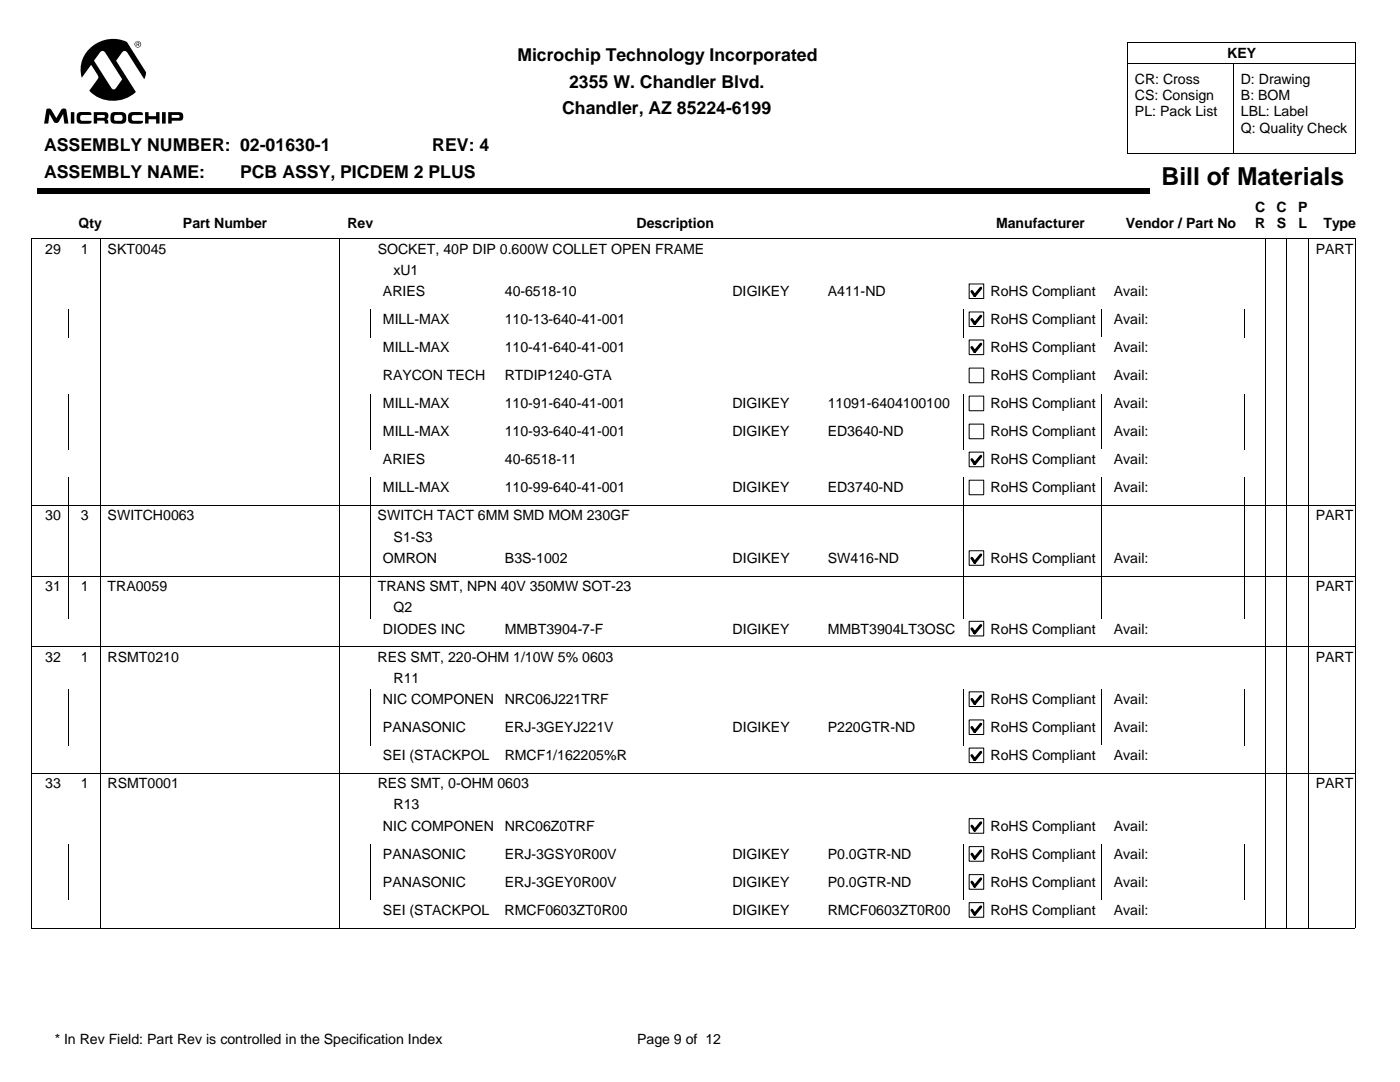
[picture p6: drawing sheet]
<svg xmlns="http://www.w3.org/2000/svg" width="279mm" height="216mm" viewBox="0 0 279 216" stroke-linecap="round" stroke-linejoin="round" font-family="sans-serif">
<g fill="#000">
<path d="M7.4 37.6h222v1.1h-222z"/>
<path d="M26.8 8.8a.7 .7 0 0 1 1.4 0 .7 .7 0 0 1-1.4 0zM33.6 22.4h2.1a.87 .87 0 0 1 .9 .7 .87 .87 0 0 1-.7 1h-1.6v.6h-.7zM32.3 22.4h.8v2.3h-.8zM18.1 9.5a6.7 6.7 0 0 1 7.2-1.1l3.8 6-.3 1.4-3.3-5.2a.63 .63 0 0 0-.6-.4 .63 .63 0 0 0-.6 .4l-1.1 1.5 3.9 6.3a6.7 6.7 0 0 1-9.3-.3l1.7-2.4 .1-.3-1.4-2.5-1.9 2.6a5.8 5.8 0 0 1 1.8-6zM29 22.4h.7v.8h1.5v-.8h.6v2.3h-.6v-.9h-1.5v.9h-.7zM25.8 22.6a3.7 3.7 0 0 1 2.4-.2l.2 .1 .1 .5h-1.8a.6 .6 0 0 0-.4 .5 .6 .6 0 0 0 .4 .6h1.8l-.1 .5-1 .1a2.11 2.11 0 0 1-1.7-.4 2.22 2.22 0 0 1 .1-1.7zM22.3 22.5l.7-.1a2.94 2.94 0 0 1 2 .2l.2 .3a1.42 1.42 0 0 1-.6 1.7l-.8 .1a1.77 1.77 0 0 1-1.6-.4 1.9 1.9 0 0 1 .1-1.8zM18.7 22.4h2.4a.77 .77 0 0 1 .5 .6 .77 .77 0 0 1-.3 .8 .7 .7 0 0 1 .3 .9h-.7l-.1-.5-.2-.1h-1.2v.6h-.7zM15.5 22.6a4 4 0 0 1 2.4-.2l.3 .1v.4h-1.8a.6 .6 0 0 0-.4 .6 .6 .6 0 0 0 .4 .6h1.9l-.2 .5-1.8 .1a.77 .77 0 0 1-1-.8v-1zM14.1 22.4h.7v2.3h-.7zM9.4 21.7h.5l.3 .1 1 1.8 1-1.7a.61 .61 0 0 1 1.1 .1l.4 2.7h-.9l-.2-1.9-.9 1.5-.3 .2-.6-.1-.9-1.6-.3 1.9h-.8zM26.9 8.8a.58 .58 0 0 0 1.1 0 .58 .58 0 0 0-1.1 0zM34.3 22.9v.6h1.4a.31 .31 0 0 0 .1-.3 .31 .31 0 0 0-.2-.3zM20 10.4l-1.2 1.7 3.3 5.3a.58 .58 0 0 0 .5 .4 .58 .58 0 0 0 .6-.3l1.2-1.7-3.5-5.4-.5-.2zM23 23l-.2 .2v.8l1.3 .1a.63 .63 0 0 0 .4-.6 .63 .63 0 0 0-.5-.6zM19.4 22.9v.6h1.3a.29 .29 0 0 0 .2-.3 .29 .29 0 0 0-.3-.3zM27.3 8.4l.5 .1v.2l-.2 .2 .3 .3h-.2l-.2-.3h-.1v.3h-.1zM27.4 8.5v.3l.3-.1v-.1z"/>
</g>
<path d="M225.1 12.7h45.5M225.1 8.5h45.5v22.2h-45.5M225.1 8.5v22.2M246.3 12.7v18M20.1 47.6v8.5M67.7 47.6v8.5M252.6 47.6v8.5M256.8 47.6v8.5M261.1 47.6v8.5M270.4 47.7l-264-.1v8.5M270.6 47.6v8.5" fill="none" stroke="#000" stroke-width=".2"/>
<path d="M193.4 56.7h2.9v2.9h-2.9z" fill="#fff"/>
<path d="M193.4 56.7h2.9v2.9h-2.9z" fill="none" stroke="#000" stroke-width=".2"/>
<path d="M195.7 57.5l-1.2 1.5-.5-.9" fill="none" stroke="#000" stroke-width=".56"/>
<path d="M197.4 56.1h22.4v4h-22.4z" fill="#fff"/>
<path d="M6.4 56.1v5.6M20.1 56.1v5.6M67.7 56.1v5.6M252.6 56.1v5.6M256.8 56.1v5.6M261.1 56.1v5.6M270.6 56.1v5.6" fill="none" stroke="#000" stroke-width=".2"/>
<path d="M193.4 62.3h2.9v2.9h-2.9z" fill="#fff"/>
<path d="M193.4 62.3h2.9v2.9h-2.9z" fill="none" stroke="#000" stroke-width=".2"/>
<path d="M195.7 63.1l-1.2 1.5-.5-.9" fill="none" stroke="#000" stroke-width=".56"/>
<path d="M197.4 61.7h22.4v4h-22.4z" fill="#fff"/>
<path d="M6.4 61.7v5.6M13.7 61.7v5.6M20.1 61.7v5.6M67.7 61.7v5.6M74 61.7v5.6M192.4 61.7v5.6M219.8 61.7v5.6M248.4 61.7v5.6M252.6 61.7v5.6M256.8 61.7v5.6M261.1 61.7v5.6M270.6 61.7v5.6" fill="none" stroke="#000" stroke-width=".2"/>
<path d="M193.4 67.9h2.9v2.9h-2.9z" fill="#fff"/>
<path d="M193.4 67.8h2.9v3h-2.9z" fill="none" stroke="#000" stroke-width=".2"/>
<path d="M195.7 68.7l-1.2 1.5-.5-.9" fill="none" stroke="#000" stroke-width=".56"/>
<path d="M197.4 67.3h22.4v4h-22.4z" fill="#fff"/>
<path d="M6.4 67.3v5.6M20.1 67.3v5.6M67.7 67.3v5.6M252.6 67.3v5.6M256.8 67.3v5.6M261.1 67.3v5.6M270.6 67.3v5.6" fill="none" stroke="#000" stroke-width=".2"/>
<path d="M193.4 73.5h2.9v2.9h-2.9z" fill="#fff"/>
<path d="M193.4 73.4h2.9v3h-2.9z" fill="none" stroke="#000" stroke-width=".2"/>
<path d="M197.4 72.9h22.4v4h-22.4z" fill="#fff"/>
<path d="M6.4 72.9v5.6M20.1 72.9v5.6M67.7 72.9v5.6M252.6 72.9v5.6M256.8 72.9v5.6M261.1 72.9v5.6M270.6 72.9v5.6" fill="none" stroke="#000" stroke-width=".2"/>
<path d="M193.4 79.1h2.9v2.9h-2.9z" fill="#fff"/>
<path d="M193.4 79h2.9v3h-2.9z" fill="none" stroke="#000" stroke-width=".2"/>
<path d="M197.4 78.5h22.4v4h-22.4z" fill="#fff"/>
<path d="M6.4 78.5v5.6M13.7 78.5v5.6M20.1 78.5v5.6M67.7 78.5v5.6M74 78.5v5.6M192.4 78.5v5.6M219.8 78.5v5.6M248.4 78.5v5.6M252.6 78.5v5.6M256.8 78.5v5.6M261.1 78.5v5.6M270.6 78.5v5.6" fill="none" stroke="#000" stroke-width=".2"/>
<path d="M193.4 84.6h2.9v2.9h-2.9z" fill="#fff"/>
<path d="M193.4 84.6h2.9v2.9h-2.9z" fill="none" stroke="#000" stroke-width=".2"/>
<path d="M197.4 84.1h22.4v4h-22.4z" fill="#fff"/>
<path d="M6.4 84.1v5.6M13.7 84.1v5.6M20.1 84.1v5.6M67.7 84.1v5.6M74 84.1v5.6M192.4 84.1v5.6M219.8 84.1v5.6M248.4 84.1v5.6M252.6 84.1v5.6M256.8 84.1v5.6M261.1 84.1v5.6M270.6 84.1v5.6" fill="none" stroke="#000" stroke-width=".2"/>
<path d="M193.4 90.2h2.9v2.9h-2.9z" fill="#fff"/>
<path d="M193.4 90.2h2.9v2.9h-2.9z" fill="none" stroke="#000" stroke-width=".2"/>
<path d="M195.7 91l-1.2 1.5-.5-.8" fill="none" stroke="#000" stroke-width=".56"/>
<path d="M197.4 89.7h22.4v4h-22.4z" fill="#fff"/>
<path d="M6.4 89.7v5.6M20.1 89.7v5.6M67.7 89.7v5.6M252.6 89.7v5.6M256.8 89.7v5.6M261.1 89.7v5.6M270.6 89.7v5.6" fill="none" stroke="#000" stroke-width=".2"/>
<path d="M193.4 95.8h2.9v2.9h-2.9z" fill="#fff"/>
<path d="M193.4 95.8h2.9v2.9h-2.9z" fill="none" stroke="#000" stroke-width=".2"/>
<path d="M197.4 95.3h22.4v4h-22.4z" fill="#fff"/>
<g fill="none" stroke="#000" stroke-width=".2">
<path d="M6.4 95.3v14M13.7 95.3v14M20.1 95.3v14M67.7 95.3v14M74 95.3v14M192.4 95.3v14M219.8 95.3v14M248.4 95.3v14M252.6 95.3v14M256.8 95.3v14M261.1 95.3v14M270.6 95.3v14"/>
<path d="M6.3 100.9h264.1"/>
</g>
<path d="M193.4 109.9h2.9v2.9h-2.9z" fill="#fff"/>
<path d="M193.4 109.9h2.9v2.9h-2.9z" fill="none" stroke="#000" stroke-width=".2"/>
<path d="M195.7 110.7l-1.2 1.5-.5-.8" fill="none" stroke="#000" stroke-width=".56"/>
<path d="M197.4 109.3h22.4v4h-22.4z" fill="#fff"/>
<g fill="none" stroke="#000" stroke-width=".2">
<path d="M6.3 115h264.1M6.4 109.3v14.1M13.7 109.3v14.1M20.1 109.3v14.1M67.7 109.3v14.1M74 109.3v14.1M192.4 109.3v14.1M219.8 109.3v14.1M248.4 109.3v14.1M252.6 109.3v14.1M256.8 109.3v14.1M261.1 109.3v14.1"/>
<path d="M270.6 109.3v14.1"/>
</g>
<path d="M193.4 124h2.9v2.9h-2.9z" fill="#fff"/>
<path d="M193.4 124h2.9v2.9h-2.9z" fill="none" stroke="#000" stroke-width=".2"/>
<path d="M195.7 124.8l-1.2 1.5-.5-.8" fill="none" stroke="#000" stroke-width=".56"/>
<path d="M197.4 123.4h22.4v4h-22.4z" fill="#fff"/>
<path d="M6.3 129h264.1M6.3 129.1h264.1M6.4 123.4v14.1M20.1 123.4v14.1M67.7 123.4v14.1M252.6 123.4v14.1M256.8 123.4v14.1M261.1 123.4v14.1M270.6 123.4v14.1" fill="none" stroke="#000" stroke-width=".2"/>
<path d="M193.4 138.1h2.9v2.9h-2.9z" fill="#fff"/>
<path d="M193.4 138h2.9v3h-2.9z" fill="none" stroke="#000" stroke-width=".2"/>
<path d="M195.7 138.9l-1.2 1.5-.5-.9" fill="none" stroke="#000" stroke-width=".56"/>
<path d="M197.4 137.5h22.4v4h-22.4z" fill="#fff"/>
<path d="M6.4 137.5v5.6M13.7 137.5v5.6M20.1 137.5v5.6M67.7 137.5v5.6M74 137.5v5.6M192.4 137.5v5.6M219.8 137.5v5.6M248.4 137.5v5.6M252.6 137.5v5.6M256.8 137.5v5.6M261.1 137.5v5.6M270.6 137.5v5.6" fill="none" stroke="#000" stroke-width=".2"/>
<path d="M193.4 143.7h2.9v2.9h-2.9z" fill="#fff"/>
<path d="M193.4 143.7h2.9v2.9h-2.9z" fill="none" stroke="#000" stroke-width=".2"/>
<path d="M195.7 144.5l-1.2 1.5-.5-.9" fill="none" stroke="#000" stroke-width=".56"/>
<path d="M197.4 143.1h22.4v4h-22.4z" fill="#fff"/>
<path d="M6.4 143.1v5.6M13.7 143.1v5.6M20.1 143.1v5.6M67.7 143.1v5.6M74 143.1v5.6M192.4 143.1v5.6M219.8 143.1v5.6M248.4 143.1v5.6M252.6 143.1v5.6M256.8 143.1v5.6M261.1 143.1v5.6M270.6 143.1v5.6" fill="none" stroke="#000" stroke-width=".2"/>
<path d="M193.4 149.3h2.9v2.9h-2.9z" fill="#fff"/>
<path d="M193.4 149.3h2.9v2.9h-2.9z" fill="none" stroke="#000" stroke-width=".2"/>
<path d="M195.7 150.1l-1.2 1.5-.5-.9" fill="none" stroke="#000" stroke-width=".56"/>
<path d="M197.4 148.7h22.4v4h-22.4z" fill="#fff"/>
<path d="M6.3 154.3h264.1M6.4 148.7v14.1M20.1 148.7v14.1M67.7 148.7v14.1M252.6 148.7v14.1M256.8 148.7v14.1M261.1 148.7v14.1M270.6 148.7v14.1" fill="none" stroke="#000" stroke-width=".2"/>
<path d="M193.4 163.4h2.9v2.9h-2.9z" fill="#fff"/>
<path d="M193.4 163.3h2.9v3h-2.9z" fill="none" stroke="#000" stroke-width=".2"/>
<path d="M195.7 164.2l-1.2 1.5-.5-.9" fill="none" stroke="#000" stroke-width=".56"/>
<path d="M197.4 162.8h22.4v4h-22.4z" fill="#fff"/>
<path d="M6.4 162.8v5.6M20.1 162.8v5.6M67.7 162.8v5.6M252.6 162.8v5.6M256.8 162.8v5.6M261.1 162.8v5.6M270.6 162.8v5.6" fill="none" stroke="#000" stroke-width=".2"/>
<path d="M193.4 169h2.9v2.9h-2.9z" fill="#fff"/>
<path d="M193.4 168.9h2.9v3h-2.9z" fill="none" stroke="#000" stroke-width=".2"/>
<path d="M195.7 169.8l-1.2 1.5-.5-.9" fill="none" stroke="#000" stroke-width=".56"/>
<path d="M197.4 168.4h22.4v4h-22.4z" fill="#fff"/>
<path d="M6.4 168.4v5.6M13.7 168.4v5.6M20.1 168.4v5.6M67.7 168.4v5.6M74 168.4v5.6M192.4 168.4v5.6M219.8 168.4v5.6M248.4 168.4v5.6M252.6 168.4v5.6M256.8 168.4v5.6M261.1 168.4v5.6M270.6 168.4v5.6" fill="none" stroke="#000" stroke-width=".2"/>
<path d="M193.4 174.5h2.9v2.9h-2.9z" fill="#fff"/>
<path d="M193.4 174.5h2.9v2.9h-2.9z" fill="none" stroke="#000" stroke-width=".2"/>
<path d="M195.7 175.3l-1.2 1.5-.5-.8" fill="none" stroke="#000" stroke-width=".56"/>
<path d="M197.4 174h22.4v4h-22.4z" fill="#fff"/>
<path d="M6.4 174v5.6M13.7 174v5.6M20.1 174v5.6M67.7 174v5.6M74 174v5.6M192.4 174v5.6M219.8 174v5.6M248.4 174v5.6M252.6 174v5.6M256.8 174v5.6M261.1 174v5.6M270.6 174v5.6" fill="none" stroke="#000" stroke-width=".2"/>
<path d="M193.4 180.1h2.9v2.9h-2.9z" fill="#fff"/>
<path d="M193.4 180.1h2.9v2.9h-2.9z" fill="none" stroke="#000" stroke-width=".2"/>
<path d="M195.7 180.9l-1.2 1.5-.5-.8" fill="none" stroke="#000" stroke-width=".56"/>
<path d="M197.4 179.6h22.4v4h-22.4z" fill="#fff"/>
<path d="M6.4 179.6v5.6M20.1 179.6v5.6M67.7 179.6v5.6M252.6 179.6v5.6M256.8 179.6v5.6M261.1 179.6v5.6M270.6 179.6v5.6M6.3 185.2h264.1" fill="none" stroke="#000" stroke-width=".2"/>
<text font-size="4.9" x="231.8" y="36.9">Bill of Materials</text>
<g font-size="3.5">
<text x="103.3" y="12.2">Microchip Technology Incorporated</text>
<text x="113.6" y="17.5">2355 W. Chandler Blvd.</text>
<text x="112.2" y="22.8">Chandler, AZ 85224-6199</text>
<text x="8.8" y="30.2">ASSEMBLY NUMBER: 02-01630-1</text>
<text x="8.8" y="35.5">ASSEMBLY NAME:</text>
<text x="47.9" y="35.5">PCB ASSY, PICDEM 2 PLUS</text>
<text x="86.3" y="30.2">REV: 4</text>
</g>
<g font-size="2.8">
<text x="244.9" y="11.5">KEY</text>
<text x="226.5" y="16.7">CR: Cross</text>
<text x="247.6" y="16.7">D: Drawing</text>
<text x="226.5" y="20">CS: Consign</text>
<text x="226.5" y="23.2">PL: Pack List</text>
<text x="247.6" y="20">B: BOM</text>
<text x="247.6" y="23.2">LBL: Label</text>
<text x="247.6" y="26.5">Q: Quality Check</text>
<text x="15.7" y="45.4">Qty</text>
<text x="36.5" y="45.4">Part Number</text>
<text x="69.3" y="45.4">Rev</text>
<text x="127" y="45.4">Description</text>
<text x="198.8" y="45.4">Manufacturer</text>
<text x="224.7" y="45.4">Vendor / Part No</text>
<text x="250.5" y="42.2">C</text>
<text x="250.5" y="45.6">R</text>
<text x="254.7" y="42.2">C</text>
<text x="254.8" y="45.6">S</text>
<text x="259.1" y="42.2">P</text>
<text x="259.1" y="45.6">L</text>
<text x="264.1" y="45.4">Type</text>
<text x="9" y="50.6">29</text>
<text x="16.2" y="50.6">1</text>
<text x="21.5" y="50.6">SKT0045</text>
<text x="75.4" y="50.6">SOCKET, 40P DIP 0.600W COLLET OPEN FRAME</text>
<text x="262.6" y="50.6">PART</text>
<text x="76.4" y="59.1">ARIES</text>
<text x="78.5" y="54.8">xU1</text>
<text x="100.7" y="59.1">40-6518-10</text>
<text x="146.2" y="59.1">DIGIKEY</text>
<text x="165.2" y="59.1">A411-ND</text>
<text x="197.7" y="59.1">RoHS Compliant</text>
<text x="222.3" y="59.1">Avail:</text>
<text x="76.4" y="64.7">MILL-MAX</text>
<text x="100.7" y="64.7">110-13-640-41-001</text>
<text x="197.7" y="64.7">RoHS Compliant</text>
<text x="222.3" y="64.7">Avail:</text>
<text x="76.4" y="70.3">MILL-MAX</text>
<text x="100.7" y="70.3">110-41-640-41-001</text>
<text x="197.7" y="70.3">RoHS Compliant</text>
<text x="222.3" y="70.3">Avail:</text>
<text x="76.4" y="75.9">RAYCON TECH</text>
<text x="100.7" y="75.9">RTDIP1240-GTA</text>
<text x="197.7" y="75.9">RoHS Compliant</text>
<text x="222.3" y="75.9">Avail:</text>
<text x="76.4" y="81.5">MILL-MAX</text>
<text x="100.7" y="81.5">110-91-640-41-001</text>
<text x="146.2" y="81.5">DIGIKEY</text>
<text x="165.2" y="81.5">11091-6404100100</text>
<text x="197.7" y="81.5">RoHS Compliant</text>
<text x="222.3" y="81.5">Avail:</text>
<text x="76.4" y="87.1">MILL-MAX</text>
<text x="100.7" y="87.1">110-93-640-41-001</text>
<text x="146.2" y="87.1">DIGIKEY</text>
<text x="165.2" y="87.1">ED3640-ND</text>
<text x="197.7" y="87.1">RoHS Compliant</text>
<text x="222.3" y="87.1">Avail:</text>
<text x="76.4" y="92.6">ARIES</text>
<text x="100.7" y="92.6">40-6518-11</text>
<text x="197.7" y="92.6">RoHS Compliant</text>
<text x="222.3" y="92.6">Avail:</text>
<text x="76.4" y="98.2">MILL-MAX</text>
<text x="100.7" y="98.2">110-99-640-41-001</text>
<text x="146.2" y="98.2">DIGIKEY</text>
<text x="165.2" y="98.2">ED3740-ND</text>
<text x="197.7" y="98.2">RoHS Compliant</text>
<text x="222.3" y="98.2">Avail:</text>
<text x="9" y="103.8">30</text>
<text x="16.2" y="103.8">3</text>
<text x="21.5" y="103.8">SWITCH0063</text>
<text x="75.4" y="103.8">SWITCH TACT 6MM SMD MOM 230GF</text>
<text x="262.6" y="103.8">PART</text>
<text x="76.4" y="112.3">OMRON</text>
<text x="78.5" y="108.1">S1-S3</text>
<text x="100.8" y="112.3">B3S-1002</text>
<text x="146.2" y="112.3">DIGIKEY</text>
<text x="165.2" y="112.3">SW416-ND</text>
<text x="197.7" y="112.3">RoHS Compliant</text>
<text x="222.3" y="112.3">Avail:</text>
<text x="9" y="117.9">31</text>
<text x="16.2" y="117.9">1</text>
<text x="21.5" y="117.9">TRA0059</text>
<text x="75.4" y="117.9">TRANS SMT, NPN 40V 350MW SOT-23</text>
<text x="262.6" y="117.9">PART</text>
<text x="78.5" y="122.2">Q2</text>
<text x="76.4" y="126.4">DIODES INC</text>
<text x="100.7" y="126.4">MMBT3904-7-F</text>
<text x="146.2" y="126.4">DIGIKEY</text>
<text x="165.2" y="126.4">MMBT3904LT3OSC</text>
<text x="197.7" y="126.4">RoHS Compliant</text>
<text x="222.3" y="126.4">Avail:</text>
<text x="9" y="132">32</text>
<text x="16.2" y="132">1</text>
<text x="21.5" y="132">RSMT0210</text>
<text x="75.4" y="132">RES SMT, 220-OHM 1/10W 5% 0603</text>
<text x="78.5" y="136.2">R11</text>
<text x="262.6" y="132">PART</text>
<text x="76.4" y="140.5">NIC COMPONEN</text>
<text x="100.7" y="140.5">NRC06J221TRF</text>
<text x="197.7" y="140.5">RoHS Compliant</text>
<text x="222.3" y="140.5">Avail:</text>
<text x="76.4" y="146.1">PANASONIC</text>
<text x="100.7" y="146.1">ERJ-3GEYJ221V</text>
<text x="146.2" y="146.1">DIGIKEY</text>
<text x="165.2" y="146.1">P220GTR-ND</text>
<text x="197.7" y="146.1">RoHS Compliant</text>
<text x="222.3" y="146.1">Avail:</text>
<text x="76.4" y="151.7">SEI (STACKPOL</text>
<text x="100.7" y="151.7">RMCF1/162205%R</text>
<text x="197.7" y="151.7">RoHS Compliant</text>
<text x="222.3" y="151.7">Avail:</text>
<text x="9" y="157.3">33</text>
<text x="16.2" y="157.3">1</text>
<text x="21.5" y="157.3">RSMT0001</text>
<text x="75.4" y="157.3">RES SMT, 0-OHM 0603</text>
<text x="78.5" y="161.5">R13</text>
<text x="262.6" y="157.3">PART</text>
<text x="76.4" y="165.8">NIC COMPONEN</text>
<text x="100.7" y="165.8">NRC06Z0TRF</text>
<text x="197.7" y="165.8">RoHS Compliant</text>
<text x="222.3" y="165.8">Avail:</text>
<text x="76.4" y="171.4">PANASONIC</text>
<text x="100.7" y="171.4">ERJ-3GSY0R00V</text>
<text x="146.2" y="171.4">DIGIKEY</text>
<text x="165.2" y="171.4">P0.0GTR-ND</text>
<text x="197.7" y="171.4">RoHS Compliant</text>
<text x="222.3" y="171.4">Avail:</text>
<text x="76.4" y="177">PANASONIC</text>
<text x="100.7" y="177">ERJ-3GEY0R00V</text>
<text x="146.2" y="177">DIGIKEY</text>
<text x="165.2" y="177">P0.0GTR-ND</text>
<text x="197.7" y="177">RoHS Compliant</text>
<text x="222.3" y="177">Avail:</text>
<text x="76.4" y="182.5">SEI (STACKPOL</text>
<text x="100.7" y="182.5">RMCF0603ZT0R00</text>
<text x="146.2" y="182.5">DIGIKEY</text>
<text x="165.2" y="182.5">RMCF0603ZT0R00</text>
<text x="197.7" y="182.5">RoHS Compliant</text>
<text x="222.3" y="182.5">Avail:</text>
<text x="10.9" y="208.4">* In Rev Field: Part Rev is controlled in the Specification Index</text>
<text x="127.2" y="208.4">Page 9 of 12</text>
</g>
</svg>
